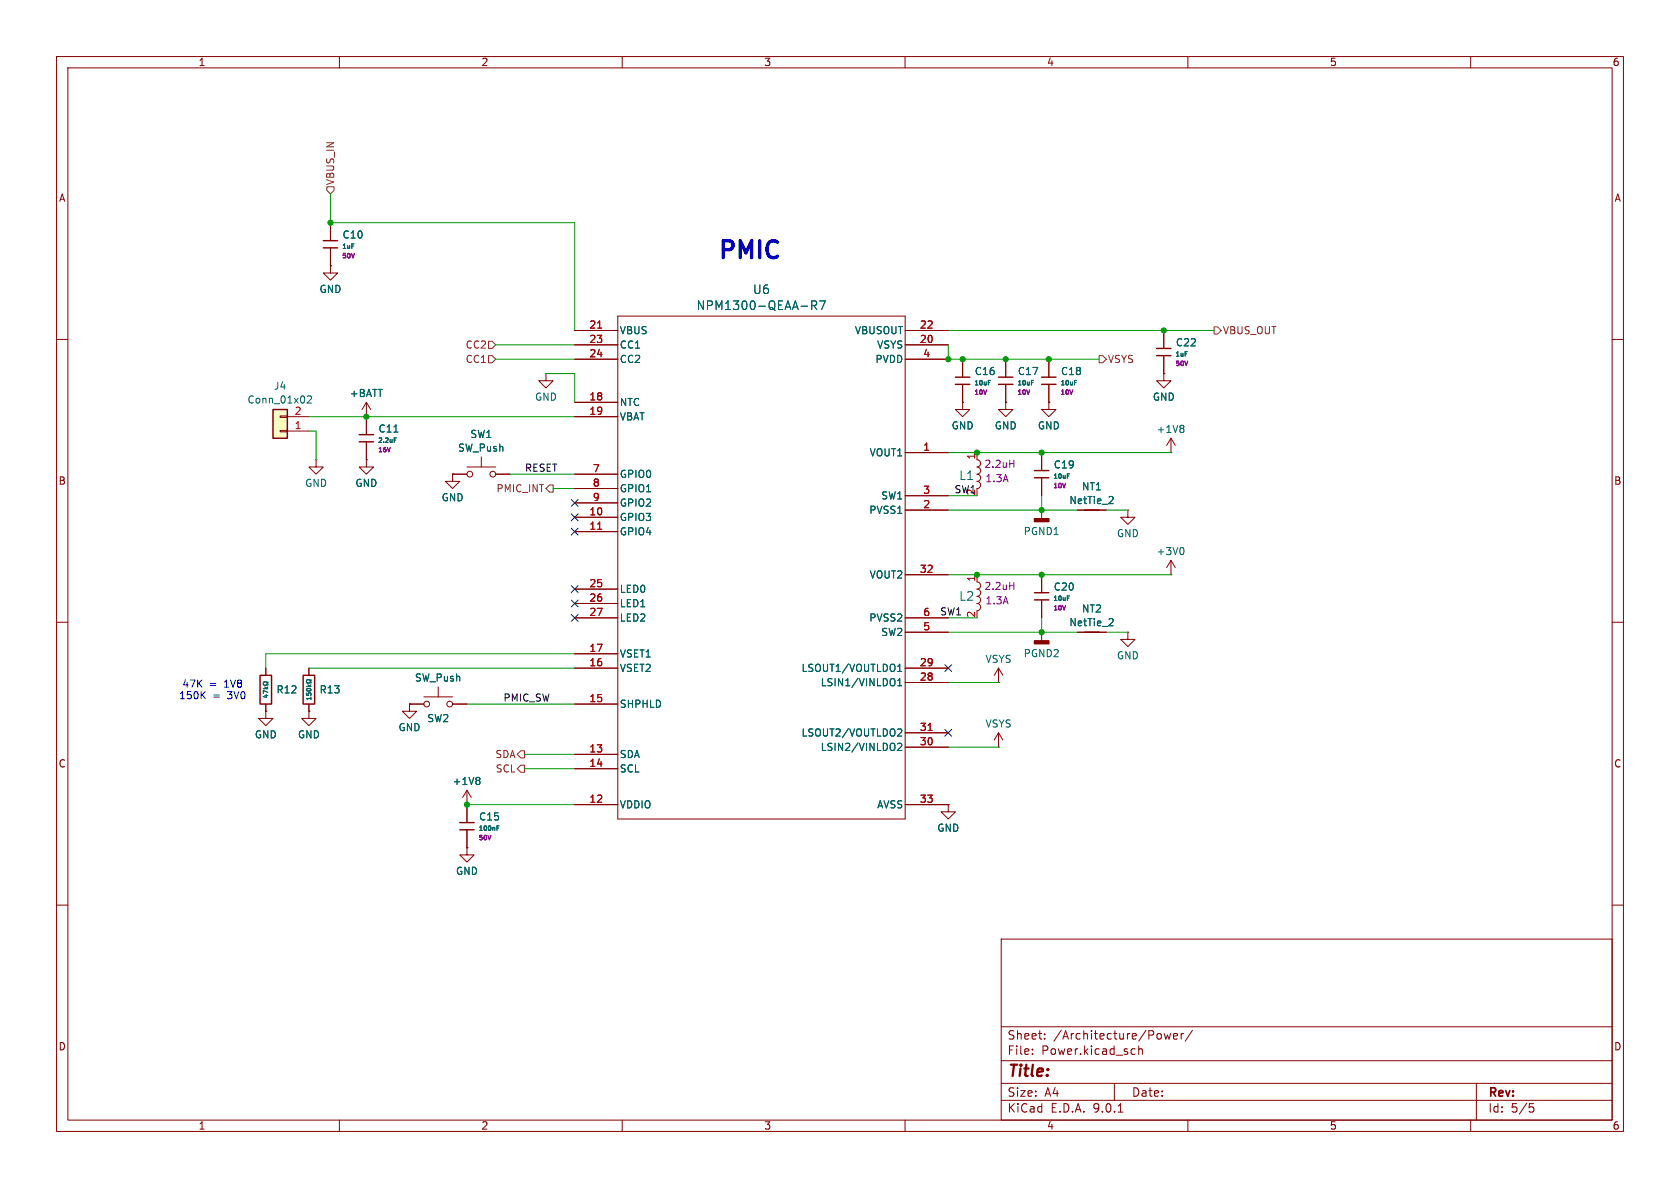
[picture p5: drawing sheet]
<svg xmlns="http://www.w3.org/2000/svg" width="297mm" height="210mm" viewBox="0 0 297 210" stroke-linecap="round" stroke-linejoin="round" font-family="sans-serif">
<g fill="none" stroke="#840000" stroke-width=".18">
<path d="M10 10h277v190h-277zM12 12h273v186h-273zM60 10v2M110 10v2M160 10v2M210 10v2M260 10v2M58.4 39.4v3.1M58.4 47v1.3h1.3l-1.3 1.2-1.3-1.2h1.3M58.4 47h.1M58.4 43.8v3.2M205.7 58.4v3.2"/>
<path d="M10 60h2M64.8 73.7h.1M64.8 71.1l-.8 1.3M64.8 71.1l.7 1.3M64.8 71.1v5.7M64.8 78.1v3.2M96.5 66v1.3h1.3l-1.3 1.3-1.3-1.3h1.3M96.5 66h.1M185.4 63.5v3.2M185.4 67.9v3.2M205.7 66v1.3h1.3l-1.3 1.3-1.2-1.3h1.2M205.7 66h.1"/>
<path d="M205.7 62.9v3.1M207 77.5l-.8 1.2M207 77.5l.8 1.2M207 77.5v2.5M285 60h2M55.9 81.3v1.3h1.2l-1.2 1.2-1.3-1.2h1.3M55.9 81.3h.1M64.8 81.3v1.3h1.2l-1.2 1.2-1.3-1.2h1.3M64.8 81.3h.1M80 83.8v1.3h1.3l-1.3 1.3-1.3-1.3h1.3M80 83.8h.1M80 83.8h2.5"/>
<path d="M82.5 82.6h5.1M85.1 80.8v1.8M87.6 83.8h2.6M184.1 90.2h.1M184.1 80v3.2M184.1 84.5v3.1M184.1 90.2v1.5M190.5 90.2h5.1M199.4 90.2v1.2h1.3l-1.3 1.3-1.3-1.3h1.3M199.4 90.2h.1M207 80h.1M207 99.1v2.5"/>
<path d="M207 99.1l-.8 1.2M207 99.1l.8 1.2M10 110h2M47 118.1v1.3M184.1 111.8h.1M184.1 111.8v1.5M199.4 111.8v1.2h1.3l-1.3 1.3-1.3-1.3h1.3M199.4 111.8h.1M207 101.6h.1M285 110h2M47 124.5v1.2M72.4 124.5v1.2h1.3l-1.3 1.3-1.3-1.3h1.3"/>
<path d="M72.4 124.5h.1M82.5 139.7v5.7M82.5 139.7l-.7 1.3M82.5 139.7l.8 1.3M82.5 149.9v1.2h1.3l-1.3 1.3-1.2-1.3h1.2M82.5 149.9h.1M82.5 142.2h.1M82.5 146.7v3.2M10 160h2M177 166h108v32h-108zM285 160h2M60 198v2"/>
<path d="M110 198v2M160 198v2M177 194.5h108M177 191.5h108M177 187.5h108M177 181.5h108M182.5 186.3v.1M182.5 185.5v.1M184.7 183.6v.1M184.7 182.8v.1M197 191.5v3M197.7 196.6h.8"/>
<path d="M200.2 185.4l.5 .1M200.7 186.3l-.5 .1M201.3 185.5l.2-.1 .4 .1 .1 .9M201.3 184.9v1.5M205.8 182.7l.3 1 .3-.7 .3 .7 .3-1M207.5 183.2l.7-.1-.1-.3-.4-.1-.2 .2v.7h.6M208.8 182.7v1M209.2 182.7l-.2 .1-.2 .2M210 198v2M210.8 182.1l-1.3 2M260 198v2M261 191.5v6.5"/>
<path d="M270.4 195.1h.7M270.5 195.7h.4l.3 .3-.2 .5-.5 .1"/>
<circle cx="83.1" cy="83.8" r=".51"/>
<circle cx="87.1" cy="83.8" r=".51"/>
</g>
<g fill="none" stroke="#840000" stroke-width=".25">
<path d="M57.1 42.5h2.6M57.1 43.8h2.6M63.5 76.8h2.5M63.5 78.1h2.5M184.1 66.7h2.6M184.1 67.9h2.6M204.5 61.6h2.5M204.5 62.9h2.5M182.9 83.2h2.5M182.9 84.5h2.5M191.8 90.2h2.5M46 119.4h2v5.1h-2z"/>
<path d="M81.3 145.4h2.5M81.3 146.7h2.5"/>
</g>
<g fill="none" stroke="#006464" stroke-width=".18">
<path d="M69.6 76.4h.8M69.7 77.8h.3M69.7 77.4h.4M190 67.3h.3M209.1 75.2l.2 .2-.2 .3 .2 .3v.2l-.2 .3M188.7 83.8h.4M196.5 87.8l.3 .2-.1 .3-.7 .7h.8M209 96.8a.79 .79 0 0 1 0 1.2M46.6 121.7h.8M46.8 122.9h.6M46.8 121.4l.3 .3M47.1 122.8v.5l-.6-.2"/>
<path d="M47.4 120.5v.2h-.2a.34 .34 0 0 0-.5-.2 .34 .34 0 0 0-.1 .5l.4 .1 .4-.2v.2M47.4 122.4l-.8-.3v.5M47.4 121.4l-.4 .3M84.6 137.4l.2 .3-.2 .3 .2 .2v.2l-.2 .3M87.9 146.4h.2M87.9 146h.3"/>
</g>
<g fill="#840000" stroke="#840000" stroke-width=".25">
<path d="M182.9 91.7h2.5v.5h-2.5z"/>
<path d="M182.9 113.3h2.5v.5h-2.5z"/>
</g>
<path d="M48.3 72.4h2.5v5.1h-2.5z" fill="#ffffc2"/>
<path d="M48.3 72.4h2.5v5.1h-2.5zM168.9 66.7h2.5M168.9 67.9h2.5M176.5 66.7h2.6M176.5 67.9h2.6M53.6 119.4h2v5.1h-2zM182.9 104.8h2.5M182.9 106h2.5M191.8 111.8h2.5" fill="none" stroke="#840000" stroke-width=".25"/>
<g fill="none" stroke="#840000" stroke-width=".18">
<path d="M58.4 39.4v3.1M58.4 47h.1M58.4 43.8v3.2M101.6 58.4h7.6M109.2 55.9h50.8v88.9h-50.8zM160 58.4h7.6M205.7 58.4v3.2M49.5 76.1h1.3v.2h-1.3zM49.5 73.5h1.3v.3h-1.3zM50.8 76.2h3.8M50.8 73.7h3.8M64.8 73.7h.1"/>
<path d="M64.8 73.7v3.1M64.8 78.1v3.2M101.6 73.7h7.6M101.6 61h7.6M101.6 63.5h7.6M101.6 71.1h7.6M160 61h7.6M160 63.5h7.6M170.2 71.1v1.3h1.2l-1.2 1.3-1.3-1.3h1.3M170.2 71.1h.1M170.2 63.5v3.2M170.2 67.9v3.2"/>
<path d="M177.8 71.1v1.3h1.3l-1.3 1.3-1.3-1.3h1.3M177.8 71.1h.1M177.8 63.5v3.2M177.8 67.9v3.2M185.4 71.1v1.3h1.3l-1.3 1.3-1.3-1.3h1.3M185.4 71.1h.1M185.4 63.5v3.2M185.4 67.9v3.2M205.7 66h.1M205.7 62.9v3.1M64.8 81.3h.1M80 83.8h.1"/>
<path d="M80 83.8h2.5M87.6 83.8h2.6M101.6 83.8h7.6M101.6 86.4h7.6M101.6 88.9h7.6M101.6 91.4h7.6M101.6 94h7.6M160 80h7.6M160 87.6h7.6M160 90.2h7.6M172.7 80v1.3a.64 .64 0 0 1 .7 .6 .64 .64 0 0 1-.7 .7 .64 .64 0 0 1 .7 .6 .64 .64 0 0 1-.7 .6 .64 .64 0 0 1 .7 .7 .64 .64 0 0 1-.7 .6 .64 .64 0 0 1 .7 .6 .64 .64 0 0 1-.7 .7M184.1 80v3.2"/>
<path d="M184.1 84.5v3.1M190.5 90.2h5.1M47 118.1v1.3M54.6 118.1v1.3M101.6 104.1h7.6M101.6 106.7h7.6M101.6 109.2h7.6M101.6 115.6h7.6M101.6 118.1h7.6M160 111.8h7.6M160 109.2h7.6M160 118.1h7.6"/>
<path d="M160 101.6h7.6M172.7 101.6v1.3a.64 .64 0 0 1 .7 .6 .64 .64 0 0 1-.7 .6M172.7 104.1a.64 .64 0 0 1 .7 .7 .64 .64 0 0 1-.7 .6 .64 .64 0 0 1 .7 .7 .64 .64 0 0 1-.7 .6 .64 .64 0 0 1 .7 .6 .64 .64 0 0 1-.7 .7M176.5 118.1l-.7 1.3M176.5 118.1l.8 1.3M176.5 118.1v2.6M184.1 101.6v3.2M184.1 106v3.2M190.5 111.8h5.1M47 125.7v1.3h1.3l-1.3 1.3-1.3-1.3h1.3M47 125.7h.1M47 124.5v1.2"/>
<path d="M54.6 125.7v1.3h1.3l-1.3 1.3-1.3-1.3h1.3M54.6 125.7h.1M54.6 124.5v1.2M72.4 124.5h.1M72.4 124.5h2.5M74.9 123.2h5.1M77.5 121.4v1.8M80 124.5h2.5M101.6 124.5h7.6M101.6 133.4h7.6M101.6 135.9h7.6M160 120.7h7.6"/>
<path d="M160 129.5h7.6M160 132.1h7.6M176.5 120.7h.1M176.5 132.1h.1M176.5 129.5v2.6M176.5 129.5l-.7 1.3M176.5 129.5l.8 1.3M82.5 149.9h.1M82.5 142.2h.1M82.5 142.2v3.2M82.5 146.7v3.2M101.6 142.2h7.6"/>
<path d="M160 142.2h7.6M167.6 142.2v1.3h1.3l-1.3 1.3-1.2-1.3h1.2M167.6 142.2h.1"/>
<circle cx="75.4" cy="124.5" r=".51"/>
<circle cx="79.5" cy="124.5" r=".51"/>
</g>
<g fill="none" stroke="#006464" stroke-width=".18">
<path d="M143.5 54l.7-.1 .2-.2-.1-.4-.2-.1h-.6v1.5M143.9 54l.5 .7M144.9 53.2h1l-.6 1.5M54.3 70.1l.5-.1 .3 .3-.8 .9h.8M69.6 76.4h.8M69.7 77.8h.3M69.7 77.4h.4M174.7 67.3h.4M182.3 67.3h.4M190 67.3h.3M188.7 83.8h.4M196.5 87.8l.3 .2-.1 .3-.7 .7h.8"/>
<path d="M158.7 118.7h.7M158.7 117.8l.4-.4v1.3M188.7 105.4h.4M196.5 109.3l.3 .3-.1 .3-.7 .7h.8M46.6 121.7h.8M46.8 122.9h.6M46.8 121.4l.3 .3M47.1 122.8v.5l-.6-.2M47.4 120.5v.2h-.2a.34 .34 0 0 0-.5-.2 .34 .34 0 0 0-.1 .5l.4 .1 .4-.2v.2M47.4 122.4l-.8-.3v.5M47.4 121.4l-.4 .3M54.2 122.5v.4h.4l-.1-.4h.4v.4"/>
<path d="M54.2 121.4h.8M54.2 121.8v.3M54.2 122.1h.1M54.2 121.8a.38 .38 0 0 1 .5-.1 .38 .38 0 0 1 .2 .4l-.2 .1-.5-.1M54.2 121.8h.1M54.4 121.1l.3 .3M55 120.1v.2h-.2a.34 .34 0 0 0-.4-.1 .34 .34 0 0 0-.2 .4l.4 .2 .4-.2v.2M55 123.2v.5M55 123.5h-.8l.2 .2M55 121.1l-.3 .2M84.6 137.4l.2 .3-.2 .3 .2 .2v.2l-.2 .3M158.7 120.3l.4-.3v1.2"/>
<path d="M158.7 121.2h.7M158.7 131.5l.5-.1 .2 .4-.8 .9h.8M158.9 128.8l.4 .1 .1 .3-.8 .9h.8M87.9 146.4h.2M87.9 146h.3"/>
</g>
<path d="M178.5 82h.7M179.2 81.4v1.2M178.5 103.5h.7M179.2 102.9v1.3" fill="none" stroke="#840084" stroke-width=".18"/>
<path d="M105.7 58h.7M105.7 93.6h.7M164.1 129.1h.7" fill="none" stroke="#a90000" stroke-width=".18"/>
<path d="M57.8 33h1.3v.7l-.7 .6-.6-.6zM214.6 57.8h.7l.6 .6-.6 .7h-.7zM86.4 62.9h.6l.6 .6-.6 .6h-.6zM86.4 60.3h.6l.6 .7-.6 .6h-.6zM194.3 62.9h.6l.7 .6-.7 .6h-.6zM97.2 85.7h.6v1.3h-.6l-.7-.6zM92.1 135.3h.6v1.2h-.6l-.7-.6zM92.1 132.7h.6v1.3h-.6l-.7-.6z" fill="none" stroke="#725600" stroke-width=".18"/>
<g fill="none" stroke="#009600" stroke-width=".18">
<path d="M58.4 34.3v5.1h43.2v19M167.6 58.4h47M54.6 73.7h47M54.6 76.2h1.3v5.1M87.6 63.5h14M87.6 61h14M96.5 66h5.1v5.1M167.6 61v2.5h26.7M90.2 83.8h11.4M97.8 86.4h3.8M167.6 90.2h22.9M167.6 80h39.4"/>
<path d="M167.6 87.6h5.1M184.1 87.6v2.6M195.6 90.2h3.8M54.6 118.1h47M101.6 115.6h-54.6v2.5M167.6 111.8h22.9M167.6 101.6h39.4M167.6 109.2h5.1M184.1 109.2v2.6M195.6 111.8h3.8M82.5 124.5h19.1M92.7 135.9h8.9"/>
<path d="M92.7 133.4h8.9M167.6 132.1h8.9M167.6 120.7h8.9M82.5 142.2h19.1"/>
</g>
<g fill="none" stroke="#000084" stroke-width=".18">
<path d="M101 90.8l1.2 1.2M101 88.3l1.2 1.2M101 93.4l1.2 1.2M102.2 90.8l-1.2 1.2M102.2 88.3l-1.2 1.2M102.2 93.4l-1.2 1.2M101 108.6l1.2 1.2M101 106.1l1.2 1.2M101 103.5l1.2 1.2M102.2 108.6l-1.2 1.2M102.2 106.1l-1.2 1.2M102.2 103.5l-1.2 1.2"/>
<path d="M167 117.5l1.2 1.2M168.2 117.5l-1.2 1.2M167 128.9l1.2 1.2M168.2 128.9l-1.2 1.2"/>
</g>
<path d="M35.7 122.8l.6 .7M36.3 122.3l-.7 .7" fill="none" stroke="#0000c2" stroke-width=".18"/>
<g fill="#009600" stroke="#009600" stroke-width=".18">
<circle cx="58.4" cy="39.4" r=".46"/>
<circle cx="64.8" cy="73.7" r=".46"/>
<circle cx="205.7" cy="58.4" r=".46"/>
<circle cx="184.1" cy="90.2" r=".46"/>
<circle cx="185.4" cy="63.5" r=".46"/>
<circle cx="184.1" cy="80" r=".46"/>
<circle cx="177.8" cy="63.5" r=".46"/>
<circle cx="167.6" cy="63.5" r=".46"/>
<circle cx="184.1" cy="101.6" r=".46"/>
<circle cx="184.1" cy="111.8" r=".46"/>
<circle cx="172.7" cy="80" r=".46"/>
<circle cx="172.7" cy="101.6" r=".46"/>
<circle cx="170.2" cy="63.5" r=".46"/>
<circle cx="82.5" cy="142.2" r=".46"/>
</g>
<text font-size="4.2" fill="#0000c2" x="126.6" y="46.6">PMIC</text>
<text font-size="2.8" fill="#840000" x="178" y="190.9">Title:</text>
<g font-size="2.1" fill="#006464">
<text x="133" y="52.2">U6</text>
<text x="123" y="55">NPM1300-QEAA-R7</text>
<text x="169.5" y="85.1">L1</text>
<text x="169.5" y="106.4">L2</text>
</g>
<g font-size="2.1" fill="#840000">
<text x="178" y="184">Sheet:</text>
<text x="186.2" y="184">/Architecture/Power/</text>
<text x="178" y="186.7">File:</text>
<text x="184.1" y="186.7">Power.kicad_sch</text>
<text x="178" y="196.9">KiCad</text>
<text x="178" y="194.1">Size:</text>
<text x="184.7" y="194.1">A4</text>
<text x="185.7" y="196.9">E.D.A.</text>
<text x="193.3" y="196.9">9.0.1</text>
<text x="200" y="194.1">Date:</text>
<text x="263" y="194.3">Rev:</text>
<text x="263" y="196.9">Id:</text>
<text x="267.1" y="196.9">5/5</text>
</g>
<g font-size="1.8" fill="#840000">
<text x="35" y="11.9">1</text>
<text x="85" y="11.9">2</text>
<text x="135" y="11.9">3</text>
<text x="185" y="11.9">4</text>
<text x="235" y="11.9">5</text>
<text x="285" y="11.9">6</text>
<text x="10.3" y="35.9">A</text>
<text x="285.3" y="35.9">A</text>
<text x="10.3" y="85.9">B</text>
<text x="285.3" y="85.9">B</text>
<text x="10.3" y="135.9">C</text>
<text x="285.3" y="135.9">C</text>
<text x="10.3" y="185.9">D</text>
<text x="285.3" y="185.9">D</text>
<text x="35" y="199.9">1</text>
<text x="85" y="199.9">2</text>
<text x="135" y="199.9">3</text>
<text x="185" y="199.9">4</text>
<text x="235" y="199.9">5</text>
<text x="285" y="199.9">6</text>
</g>
<g font-size="1.8" fill="#725600">
<text x="59.3" y="32.8" transform="rotate(-90 59.3 32.8)">VBUS_IN</text>
<text x="216.1" y="59.3">VBUS_OUT</text>
<text x="82.2" y="64.4">CC1</text>
<text x="82.2" y="61.8">CC2</text>
<text x="195.8" y="64.4">VSYS</text>
<text x="87.7" y="87.2">PMIC_INT</text>
<text x="87.5" y="134.2">SDA</text>
<text x="87.5" y="136.8">SCL</text>
</g>
<g font-size="1.8" fill="#006464">
<text x="60.5" y="42.4">C10</text>
<text x="56.4" y="52">GND</text>
<text x="109.5" y="59.3">VBUS</text>
<text x="151" y="59.3">VBUSOUT</text>
<text x="109.5" y="61.8">CC1</text>
<text x="109.5" y="64.4">CC2</text>
<text x="154.7" y="64.4">PVDD</text>
<text x="155" y="61.8">VSYS</text>
<text x="207.8" y="61.4">C22</text>
<text x="43.7" y="71.5">Conn_01x02</text>
<text x="48.3" y="69.1">J4</text>
<text x="61.7" y="70.4">+BATT</text>
<text x="94.5" y="71">GND</text>
<text x="109.5" y="72">NTC</text>
<text x="172.2" y="66.5">C16</text>
<text x="179.8" y="66.5">C17</text>
<text x="187.5" y="66.5">C18</text>
<text x="203.7" y="71">GND</text>
<text x="66.8" y="76.7">C11</text>
<text x="83.1" y="77.6">SW1</text>
<text x="109.5" y="74.5">VBAT</text>
<text x="168.1" y="76.1">GND</text>
<text x="175.8" y="76.1">GND</text>
<text x="183.4" y="76.1">GND</text>
<text x="204.4" y="76.7">+1V8</text>
<text x="80.9" y="80">SW_Push</text>
<text x="153.6" y="80.9">VOUT1</text>
<text x="186.2" y="83">C19</text>
<text x="53.8" y="86.3">GND</text>
<text x="62.7" y="86.3">GND</text>
<text x="78" y="88.8">GND</text>
<text x="109.5" y="84.7">GPIO0</text>
<text x="109.5" y="87.2">GPIO1</text>
<text x="109.5" y="89.8">GPIO2</text>
<text x="155.7" y="88.5">SW1</text>
<text x="188.9" y="89.3">NetTie_2</text>
<text x="191.2" y="86.9">NT1</text>
<text x="109.5" y="92.3">GPIO3</text>
<text x="109.5" y="94.8">GPIO4</text>
<text x="153.6" y="91">PVSS1</text>
<text x="180.9" y="94.8">PGND1</text>
<text x="197.4" y="95.2">GND</text>
<text x="204.4" y="98.3">+3V0</text>
<text x="109.5" y="105">LED0</text>
<text x="109.5" y="107.5">LED1</text>
<text x="153.6" y="102.5">VOUT2</text>
<text x="186.2" y="104.6">C20</text>
<text x="109.5" y="110.1">LED2</text>
<text x="153.6" y="110.1">PVSS2</text>
<text x="155.7" y="112.6">SW2</text>
<text x="188.9" y="110.9">NetTie_2</text>
<text x="191.2" y="108.5">NT2</text>
<text x="109.5" y="116.4">VSET1</text>
<text x="109.5" y="119">VSET2</text>
<text x="141.6" y="119">LSOUT1/VOUTLDO1</text>
<text x="174.1" y="117.4">VSYS</text>
<text x="180.9" y="116.4">PGND2</text>
<text x="197.4" y="116.8">GND</text>
<text x="48.8" y="122.8">R12</text>
<text x="56.4" y="122.8">R13</text>
<text x="73.3" y="120.7">SW_Push</text>
<text x="109.5" y="125.3">SHPHLD</text>
<text x="145" y="121.5">LSIN1/VINLDO1</text>
<text x="45" y="130.7">GND</text>
<text x="52.6" y="130.7">GND</text>
<text x="70.4" y="129.5">GND</text>
<text x="75.4" y="127.9">SW2</text>
<text x="141.6" y="130.4">LSOUT2/VOUTLDO2</text>
<text x="174.1" y="128.8">VSYS</text>
<text x="109.5" y="134.2">SDA</text>
<text x="109.5" y="136.8">SCL</text>
<text x="145" y="132.9">LSIN2/VINLDO2</text>
<text x="79.9" y="139">+1V8</text>
<text x="109.5" y="143.1">VDDIO</text>
<text x="155" y="143.1">AVSS</text>
<text x="84.6" y="145.2">C15</text>
<text x="165.6" y="147.2">GND</text>
<text x="80.5" y="154.9">GND</text>
</g>
<g font-size="1.8" fill="#a90000">
<text x="104.1" y="58.2">21</text>
<text x="162.5" y="58.2">22</text>
<text x="104.1" y="60.7">23</text>
<text x="104.1" y="63.2">24</text>
<text x="162.5" y="60.7">20</text>
<text x="163.1" y="63.2">4</text>
<text x="104.1" y="70.9">18</text>
<text x="52" y="75.9">1</text>
<text x="52" y="73.4">2</text>
<text x="104.1" y="73.4">19</text>
<text x="104.7" y="83.6">7</text>
<text x="163.1" y="79.8">1</text>
<text x="172.5" y="81.4" transform="rotate(-90 172.5 81.4)">1</text>
<text x="104.7" y="86.1">8</text>
<text x="104.7" y="88.6">9</text>
<text x="163.1" y="87.4">3</text>
<text x="163.1" y="89.9">2</text>
<text x="104.1" y="91.2">10</text>
<text x="104.1" y="93.7">11</text>
<text x="162.5" y="101.3">32</text>
<text x="104.1" y="103.9">25</text>
<text x="104.1" y="106.4">26</text>
<text x="172.5" y="102.9" transform="rotate(-90 172.5 102.9)">1</text>
<text x="104.1" y="109">27</text>
<text x="163.1" y="109">6</text>
<text x="163.1" y="111.5">5</text>
<text x="172.5" y="109.3" transform="rotate(-90 172.5 109.3)">2</text>
<text x="104.1" y="115.3">17</text>
<text x="104.1" y="117.9">16</text>
<text x="162.5" y="117.9">29</text>
<text x="104.1" y="124.2">15</text>
<text x="162.5" y="120.4">28</text>
<text x="162.5" y="129.3">31</text>
<text x="162.5" y="131.8">30</text>
<text x="104.1" y="133.1">13</text>
<text x="104.1" y="135.6">14</text>
<text x="104.1" y="142">12</text>
<text x="162.5" y="142">33</text>
</g>
<g font-size="1.8" fill="#0f0f0f">
<text x="92.7" y="83.5">RESET</text>
<text x="168.6" y="87.3">SW1</text>
<text x="172.5" y="87.7" transform="rotate(-90 172.5 87.7)">2</text>
<text x="166.1" y="108.9">SW1</text>
<text x="88.9" y="124.1">PMIC_SW</text>
</g>
<g font-size="1.8" fill="#840084">
<text x="173.9" y="82.9">2.2uH</text>
<text x="174.1" y="85.4">1.3A</text>
<text x="173.9" y="104.5">2.2uH</text>
<text x="174.1" y="107">1.3A</text>
</g>
<g font-size="1.8" fill="#0000c2">
<text x="31.5" y="123.8">150K</text>
<text x="32.1" y="121.8">47K</text>
<text x="37" y="121.8">=</text>
<text x="37.6" y="123.8">=</text>
<text x="39.7" y="121.8">1V8</text>
<text x="40.3" y="123.8">3V0</text>
</g>
<g font-size="1.1" fill="#840084">
<text x="60.4" y="45.9">50V</text>
<text x="207.7" y="64.9">50V</text>
<text x="172.1" y="70">10V</text>
<text x="179.8" y="70">10V</text>
<text x="187.4" y="70">10V</text>
<text x="66.7" y="80.1">16V</text>
<text x="186.1" y="86.5">10V</text>
<text x="186.1" y="108.1">10V</text>
<text x="84.5" y="148.7">50V</text>
</g>
<g font-size="1.1" fill="#006464">
<text x="60.4" y="44.2">1uF</text>
<text x="207.7" y="63.2">1uF</text>
<text x="172.1" y="68.3">10uF</text>
<text x="179.8" y="68.3">10uF</text>
<text x="187.4" y="68.3">10uF</text>
<text x="66.7" y="78.5">2.2uF</text>
<text x="186.1" y="84.8">10uF</text>
<text x="186.1" y="106.4">10uF</text>
<text x="84.5" y="147.1">100nF</text>
</g>
</svg>
